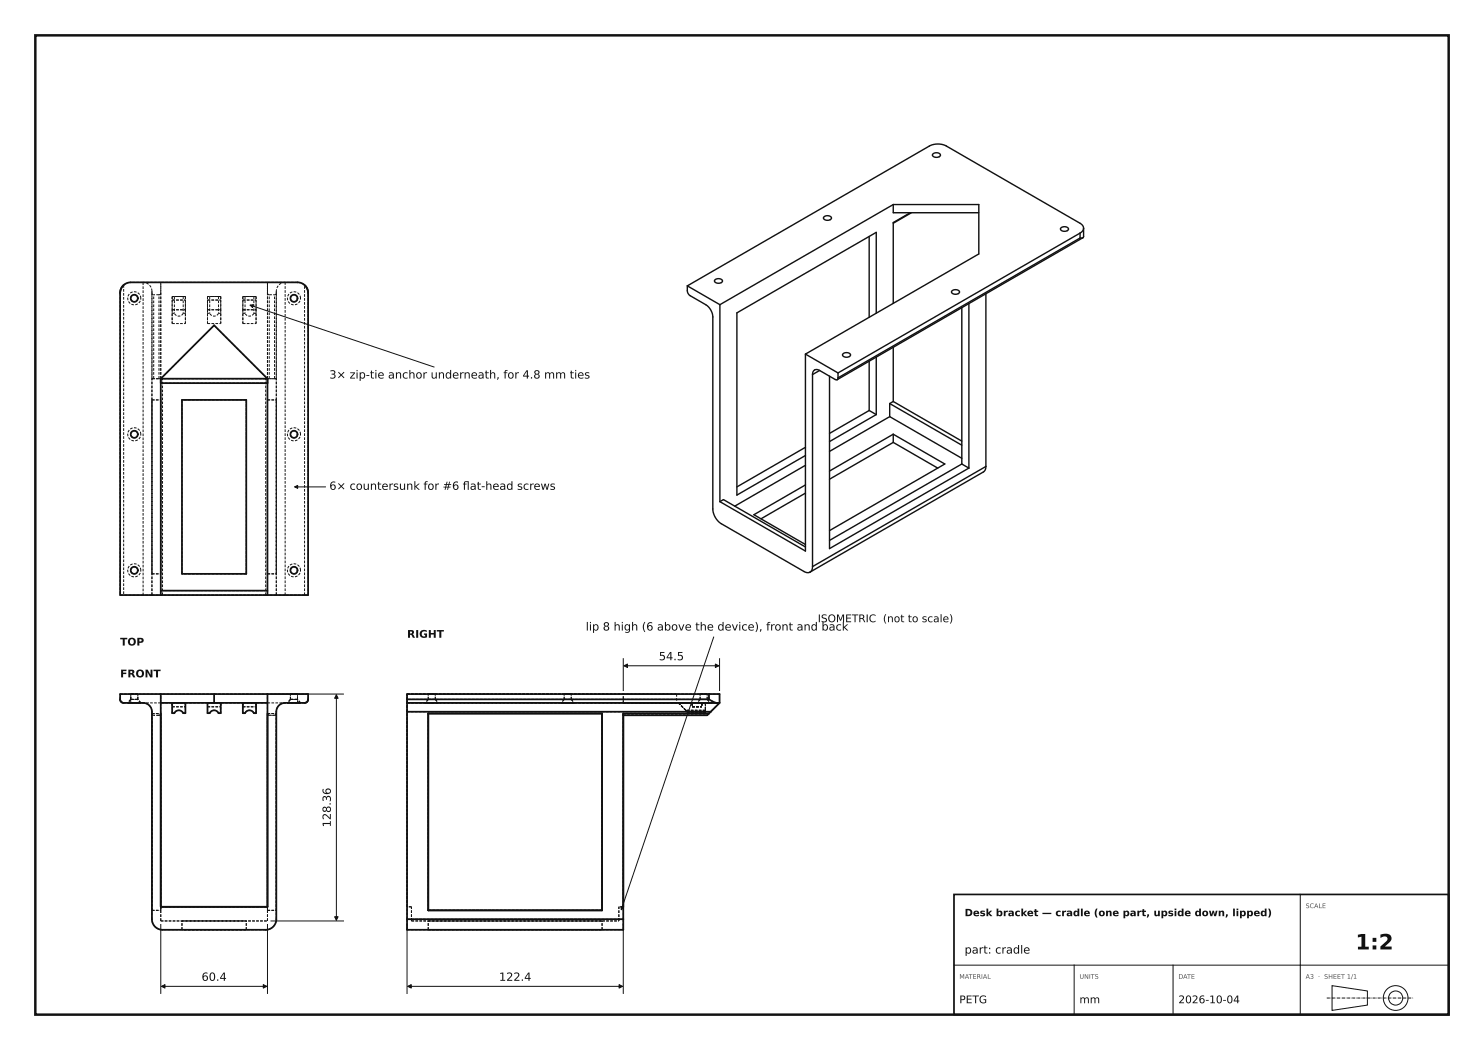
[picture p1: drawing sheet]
<svg xmlns="http://www.w3.org/2000/svg" width="420mm" height="297mm" viewBox="0 0 420 297" stroke-linecap="round" stroke-linejoin="round" font-family="sans-serif">
<path d="M10 10h400v277h-400z" fill="none" stroke="#111" stroke-width=".7" stroke-linecap="butt"/>
<path d="M270 253h140v34h-140z" fill="none" stroke="#111" stroke-width=".49"/>
<g fill="none" stroke="#111" stroke-width=".28">
<path d="M70.8 86.3l52.1 17.5M83.4 137.7h8.7M76.7 196.3h20.5M95.2 196.5v63.8M176.4 186.3v9M176.6 188.3h26.8M202 180.2l-26.2 77.1M203.6 186.3v9M368 253v34M45.5 261.5v19.5M45.7 279h29.8M75.7 261.5v19.5"/>
<path d="M76.7 260.5h20.5M115.2 261.5v19.5M115.4 279h60.8M176.4 261.5v19.5M270 273h140M304 273v14M332 273v14M377 278.8l10 1.5v4l-10 1.5z"/>
<circle cx="395" cy="282.3" r="2"/>
<circle cx="395" cy="282.3" r="3.5"/>
</g>
<g fill="none" stroke="#111" stroke-width=".5">
<path d="M34 82.9l.2-1.2 .7-1 1-.6 1.1-.2h47.3l1.2 .3 .9 .6 .6 .9 .2 1.2M34 82.9v85.4h53.2v-85.4M35 80.6l-.7 1-.3 1.3M86.2 80.6l.7 1 .3 1.3M45.5 107.1v61.2M45.5 107.1l15.1-15.1 15.1 15.1M45.5 108.4h30.2M45.5 107.1h30.2M51.5 113.1h18.2v49.2h-18.2zM75.7 107.1v61.2M45.5 167.1h30.2M34 196.3h53.2v1.8l-.6 .6-5.9 .1a2.5 2.5 0 0 0-2.5 2.5v58.8l-.3 1.2-.7 .9-1 .6-1 .2h-29.3l-1.5-.5-1.1-1.1-.3-1.4v-58.7a2.5 2.5 0 0 0-2.5-2.5l-5.9-.1-.6-.6z"/>
<path d="M45.5 196.3v60.2h30.2v-60.2M45.5 198.8h30.2M48.7 198.8v2.9h.7a1.38 1.38 0 0 1 1.2-.8 1.38 1.38 0 0 1 1.2 .8h.7v-2.9M58.7 198.8v2.9h.7a1.38 1.38 0 0 1 1.2-.8 1.38 1.38 0 0 1 1.2 .8h.7v-2.9M60.6 196.3v2.5M68.7 198.8v2.9h.7a1.38 1.38 0 0 1 1.2-.8 1.38 1.38 0 0 1 1.2 .8h.7v-2.9M115.2 197.8v1M115.2 198.8v2.5M115.2 198.8h87.7M115.2 197.8h85.5M200.7 196.3h2.9v2.5M200.7 197.8l2.2 1"/>
<path d="M200.7 196.3h-85.5v1.5M200.7 196.3v1.5M202.9 198.8h.7M203.6 198.8l-2.5 2.5M115.2 201.3v58.7M115.2 201.3h85.9M121.2 201.8h49.2v55.7h-49.2zM200.7 201.8l-.6 .5h-23.7M200.7 201.8h-24.3v58.2M201.1 201.3l-.4 .5M115.2 260v3h61.2v-3M115.2 260h61.2"/>
<circle cx="38" cy="84.4" r="1"/>
<circle cx="83.2" cy="84.4" r="1"/>
<circle cx="38" cy="122.8" r="1"/>
<circle cx="83.2" cy="122.8" r="1"/>
<circle cx="38" cy="161.3" r="1"/>
<circle cx="83.2" cy="161.3" r="1"/>
</g>
<g fill="none" stroke="#111" stroke-width=".28" stroke-dasharray=".7 .4" stroke-linecap="butt">
<path d="M40.5 79.9v88.4M40.5 79.9h-3.5M45.5 79.9h-5M45.5 79.9v3M75.7 79.9h5M75.7 79.9h-30.2M75.7 79.9v3M80.7 79.9a2.5 2.5 0 0 0-2.5 2.5M84.2 79.9h-3.5M84.2 79.9l1.1 .2 .9 .5M34 82.9v85.4M35 80.6v87.7"/>
<path d="M35 80.6l.9-.5 1.1-.2M39 84.4a1 1 0 0 0-1.5-.9 1 1 0 0 0-.1 1.7 1 1 0 0 0 1.6-.7v-.1M39.9 84.4a1.85 1.85 0 0 0-2.8-1.7 1.85 1.85 0 0 0-.1 3.2 1.85 1.85 0 0 0 2.8-1.4l.1-.1M43 82.9v-.5M43 82.4a2.5 2.5 0 0 0-2.5-2.5M43 82.9l.2 .4 .3 .1M45 83.4h-1.5M45 83.4l.3-.1 .2-.4M48.7 84.9h3.8M48.7 83.9v1M48.7 87.6v3.9M48.7 87.6h3.8"/>
<path d="M48.7 91.5h3.8M48.7 83.9h.7M48.7 83.9v4.7M48.7 87.6v-2.7M48.7 88.6v2.9M48.7 88.6h.7M49.4 83.9v4.7M51.8 83.9h-2.4M51.8 83.9h.7M51.8 88.6h.7M51.8 88.6a1.38 1.38 0 0 1-1.2 .8 1.38 1.38 0 0 1-1.2-.8M51.8 83.9v4.7"/>
<path d="M52.5 83.9h-3.8M52.5 83.9v1M52.5 87.6v3.9M52.5 83.9v4.7M52.5 87.6v-2.7M52.5 88.6v2.9M58.7 84.9h3.8M58.7 83.9v1M58.7 87.6v3.9M58.7 87.6h3.8M58.7 91.5h3.8M58.7 83.9h.7"/>
<path d="M58.7 83.9v4.7M58.7 87.6v-2.7M58.7 88.6v2.9M58.7 88.6h.7M59.4 83.9v4.7M60.6 92l15.1 15.1M61.8 83.9h-2.4M61.8 83.9h.7M61.8 88.6h.7M61.8 88.6a1.38 1.38 0 0 1-1.2 .8 1.38 1.38 0 0 1-1.2-.8M61.8 83.9v4.7M62.5 83.9h-3.8"/>
<path d="M62.5 83.9v1M62.5 87.6v3.9M62.5 83.9v4.7M62.5 87.6v-2.7M62.5 88.6v2.9M68.7 84.9h3.8M68.7 83.9v1M68.7 87.6v3.9M68.7 87.6h3.8M68.7 91.5h3.8M68.7 83.9h.7M68.7 83.9v4.7"/>
<path d="M68.7 87.6v-2.7M68.7 88.6v2.9M68.7 88.6h.7M69.4 83.9v4.7M71.8 83.9h-2.4M71.8 83.9h.7M71.8 88.6h.7M71.8 88.6a1.38 1.38 0 0 1-1.2 .8 1.38 1.38 0 0 1-1.2-.8M71.8 83.9v4.7M72.5 83.9h-3.8M72.5 83.9v1M72.5 87.6v3.9"/>
<path d="M72.5 83.9v4.7M72.5 87.6v-2.7M72.5 88.6v2.9M75.7 82.9l.2 .4 .3 .1M76.2 83.4h1.5M77.7 83.4l.3-.1 .2-.4M78.2 82.9v-.5M84.2 84.4a1 1 0 0 0-1.5-.9 1 1 0 0 0-.1 1.7 1 1 0 0 0 1.6-.7v-.1M85 84.4a1.85 1.85 0 0 0-2.7-1.7 1.85 1.85 0 0 0-.1 3.2 1.85 1.85 0 0 0 2.8-1.4v-.1M43 107.1v-24.2M43 113.1v49.2M43 113.1h2.5"/>
<path d="M43.5 107.1h-.5M43.5 107.1v-23.7M45 107.1h.5M45 107.1h-1.5M45 107.1v-23.7M45.5 107.1v-24.2M45.5 107.1v-27.2M45.5 113.1v49.2M45.5 107.1l15.1-15.1M45.5 108.4h30.2M46 107.1h-3M69.7 113.1h-18.2"/>
<path d="M75.2 107.1h3M75.2 107.1h-29.2M75.7 107.1v-24.2M75.7 107.1v-27.2M75.7 113.1v49.2M75.7 113.1h2.5M76.2 107.1h-.5M76.2 107.1v-23.7M77.7 107.1h-1.5M77.7 107.1v-23.7M78.2 107.1v-24.2M78.2 107.1h-.5"/>
<path d="M39 122.8a1 1 0 0 0-1.5-.8 1 1 0 0 0-.1 1.7 1 1 0 0 0 1.6-.7v-.2M39.9 122.8a1.85 1.85 0 0 0-2.8-1.6 1.85 1.85 0 0 0-.1 3.2 1.85 1.85 0 0 0 2.8-1.4l.1-.2M84.2 122.8a1 1 0 0 0-1.5-.8 1 1 0 0 0-.1 1.7 1 1 0 0 0 1.6-.7v-.2M85 122.8a1.85 1.85 0 0 0-2.7-1.6 1.85 1.85 0 0 0-.1 3.2 1.85 1.85 0 0 0 2.8-1.4v-.2M34 168.3h1M39 161.3a1 1 0 0 0-1.5-.9 1 1 0 0 0-.1 1.7 1 1 0 0 0 1.6-.7v-.1M39.9 161.3a1.85 1.85 0 0 0-2.8-1.6 1.85 1.85 0 0 0-.1 3.2 1.85 1.85 0 0 0 2.8-1.5l.1-.1M40.5 168.3h-5.5M43 168.3h-2.5M43 168.3v-61.2M43 168.3v-85.9M43 162.3h2.5"/>
<path d="M45.5 167.1v-58.7M45.5 167.1v1.2M45.5 167.1h30.2M46 168.3h-3M46 168.3v-61.2M51.5 162.3v-49.2M69.7 162.3h-18.2M69.7 162.3v-49.2M75.2 168.3h3M75.2 168.3h-29.2M75.2 168.3v-61.2M75.7 167.1v-58.7"/>
<path d="M75.7 167.1v1.2M75.7 162.3h2.5M78.2 168.3v-85.9M78.2 168.3v-61.2M78.2 162.3v-49.2M80.7 168.3h-2.5M80.7 168.3v-88.4M84.2 161.3a1 1 0 0 0-1.5-.9 1 1 0 0 0-.1 1.7 1 1 0 0 0 1.6-.7v-.1M85 161.3a1.85 1.85 0 0 0-2.7-1.6 1.85 1.85 0 0 0-.1 3.2 1.85 1.85 0 0 0 2.8-1.5v-.1M86.2 168.3h1M86.2 168.3h-5.5M86.2 168.3v-87.7"/>
<path d="M87.2 168.3v-85.4M34 197.8v-1.5M34 196.3h3M35 198.8h2M36.2 198.8h3.7M37 198.8v-2.5M37 196.3h47.2M37 196.3h2M37 197.8h2M37 197.8v-1.5M37 197.8l-.8 1M39 196.3h-2"/>
<path d="M39 197.8h-2M39 197.8v-1.5M39.9 198.8h-3.7M39.9 198.8l-.9-1M40.5 198.8h-3.5M45.5 198.8h-5M45.5 198.8v3M45.5 198.8v-2.5M48.7 198.8h3.8M48.7 198.8v2.9M48.7 199.9h3.8M48.7 198.8v1.1"/>
<path d="M52.5 198.8h-3.8M52.5 198.8v2.9M52.5 198.8v1.1M58.7 198.8h3.8M58.7 198.8v2.9M58.7 199.9h3.8M58.7 198.8v1.1M62.5 198.8h-3.8M62.5 198.8v2.9M62.5 198.8v1.1M68.7 198.8h3.8M68.7 198.8v2.9"/>
<path d="M68.7 199.9h3.8M68.7 198.8v1.1M72.5 198.8h-3.8M72.5 198.8v2.9M72.5 198.8v1.1M75.7 198.8h5M75.7 198.8h-30.2M75.7 198.8v-2.5M75.7 198.8v3M80.7 198.8a2.5 2.5 0 0 0-2.5 2.5M81.3 198.8h3.7M82.2 196.3h2"/>
<path d="M82.2 197.8h2M82.2 197.8v-1.5M82.2 197.8l-.9 1M84.2 196.3h3M84.2 196.3h-2M84.2 198.8v-2.5M84.2 198.8h-3.5M84.2 198.8h2M84.2 197.8h-2M84.2 197.8v-1.5M85 198.8h-3.7M85 198.8l-.8-1"/>
<path d="M87.2 197.8v-1.5M115.2 196.3h85.5M115.2 197.8v-1.5M115.2 197.8v1M115.2 196.3h61.2M115.2 198.8h88.4M120.3 198.8h1.9M121.2 196.3h1M121.2 197.8h1M121.2 197.8v-1.5M121.2 197.8l-.9 1M122.2 196.3h1"/>
<path d="M122.2 198.8h1.8M122.2 197.8h1M123.2 196.3h-2M123.2 197.8h-2M123.2 197.8v-1.5M123.2 197.8l.8 1M124 198.8h-3.7M158.8 198.8h1.9M159.7 196.3h1M159.7 197.8h1M159.7 197.8v-1.5M159.7 197.8l-.9 1"/>
<path d="M160.7 196.3h1M160.7 198.8h1.8M160.7 197.8h1M161.7 196.3h-2M161.7 197.8h-2M161.7 197.8v-1.5M161.7 197.8l.8 1M162.5 198.8h-3.7M176.4 196.3h15.1M176.4 198.8h27.2M176.4 198.8v-2.5M176.4 198.8h15.1"/>
<path d="M191.5 196.3h-15.1M191.5 196.3v2.5M191.5 198.8h-15.1M195.9 198.8h-3.9M195.9 199.9h2.7M195.9 198.8v1.1M197.3 198.8h1.9M198.2 196.3h1M198.2 197.8h1M198.2 197.8v-1.5M198.2 197.8l-.9 1M198.6 198.8v1.1"/>
<path d="M199.2 196.3h.9M199.2 198.8h1.8M199.2 197.8h.9M199.7 198.8h-1.1M199.7 198.8v2.9M200.1 196.3h-1.9M200.1 197.8h-1.9M200.1 197.8v-1.5M200.1 197.8l.9 1M200.7 197.8h-85.5M200.7 197.8v-1.5M200.7 196.3h2.9"/>
<path d="M201 198.8h-3.7M202.9 198.8l-2.2-1M202.9 198.8h-87.7M202.9 198.8h.7M203.6 198.8v-2.5M203.6 198.8h-88.4M203.6 198.8l-2.9 3M43 201.8v-.5M43 201.3a2.5 2.5 0 0 0-2.5-2.5M43 201.8l.1 .3 .4 .2M43 201.8h2.5M43.5 202.3l-.4-.2-.1-.3"/>
<path d="M45 202.3h-1.5M45 202.3l.4-.2 .1-.3M48.7 201.7h.7M51.8 201.7a1.38 1.38 0 0 0-1.2-.8 1.38 1.38 0 0 0-1.2 .8M51.8 201.7h.7M58.7 201.7h.7M61.8 201.7a1.38 1.38 0 0 0-1.2-.8 1.38 1.38 0 0 0-1.2 .8M61.8 201.7h.7M68.7 201.7h.7M71.8 201.7a1.38 1.38 0 0 0-1.2-.8 1.38 1.38 0 0 0-1.2 .8M71.8 201.7h.7M75.7 201.8l.1 .3 .4 .2"/>
<path d="M75.7 201.8h2.5M76.2 202.3h1.5M76.2 202.3l-.4-.2-.1-.3M77.7 202.3l.4-.2 .1-.3M77.7 202.3h-1.5M78.2 201.8v-.5M78.2 201.8v58.2M78.2 201.8v55.7M78.2 201.8l-.1 .3-.4 .2M115.2 201.3v-2.5M115.2 201.3h85.9M170.4 201.8h-49.2"/>
<path d="M176.4 202.3v-.5M176.4 201.8h24.3M176.4 201.8v.5M176.4 202.3h23.7M194.1 200.9l.8 .8M194.9 201.7l-2.9-2.9M194.9 201.7l-.8-.8M199.7 201.7v-.8M199.7 200.9v.8M199.7 201.7h-4.8M199.7 200.9h-5.6M200.1 202.3l.6-.5"/>
<path d="M200.7 201.8l.4-.5M200.7 201.8l-.6 .5M201.1 201.3l2.5-2.5M43 257.5v-55.7M43 257.5h2.5M45.5 256.5v-54.7M45.5 257.5v-55.7M45.5 257.5v-1M45.5 256.5h30.2M75.7 256.5v-54.7M75.7 257.5v-55.7M75.7 257.5v-1"/>
<path d="M75.7 257.5h2.5M115.2 256.5v-60.2M116.4 256.5h-1.2M121.2 257.5v-55.7M170.4 257.5h-49.2M170.4 257.5v-55.7M176.4 256.5h-1.2M176.4 256.5v-54.7M43 260v-58.2M45.5 260.5v-4M45.5 260.5h30.2M46 263l-1.1-.2-1-.7-.7-1-.2-1.1"/>
<path d="M51.5 260.5h18.2M51.5 263v-2.5M69.7 263h-18.2M69.7 263v-2.5M75.2 263l1.1-.2 1-.7 .7-1 .2-1.1M75.2 263h-29.2M75.7 260.5v-4M115.2 263v-3M115.2 260v-58.7M115.2 263h61.2M115.2 260h61.2M116.4 260.5v-4"/>
<path d="M116.4 260.5h58.8M121.2 263h49.2M121.2 263v-2.5M170.4 260.5h-49.2M170.4 263v-2.5M175.2 260.5v-4M176.4 263v-3M176.4 260v-58.2"/>
</g>
<g fill="none" stroke="#111" stroke-width=".4">
<path d="M252.8 57.9l-49.1 28.3M252.8 57.9h24.2v13.9l-49 28.4M252.8 57.9v2.3h24.2M264 43.6a1.33 1.33 0 0 1 2.2 .3 1.35 1.35 0 0 1-2.3 0zM202.3 79.2a1.33 1.33 0 0 1 2.2 .4 1.35 1.35 0 0 1-2.3-.1zM233.2 61.4a1.33 1.33 0 0 1 2.1 .3 1.35 1.35 0 0 1-2.2 0zM246 66.9v22.8M257.6 60.2l-4.8 2.7v22.9M257.9 60.2l-5.1 2.9M300.2 64.5a1.33 1.33 0 0 1 2.2 .4 1.35 1.35 0 0 1-2.3-.1zM305.7 65.9l-68.5 39.6M305.7 65.9v1.4"/>
<path d="M305.7 67.3l-68.5 39.6M306.5 67.2l-.8 .1M306.5 67.2l-69.6 40.2M306.7 64.5l-.3-.7-.7-.6-37.9-21.9-1.5-.5h-1.7l-1.6 .5-68.5 39.6M306.7 64.5l-.3 .8-.7 .6M306.7 64.5v2.4l-.2 .3M194.5 80.9v1.5l.5 .9 5.2 3.2 1 1.3 .5 1.6v54.6l.4 1.7 .9 1.5 1.1 .9 23.5 13.6 .9 .3 .8-.2M194.5 80.9l9.2 5.3M203.7 86.2v55.7M248 88.6v-22.9l-39.4 22.8v51.5l19.4-11.2M252.8 98.2v15.4M269.4 82.3a1.33 1.33 0 0 1 2.1 .4 1.35 1.35 0 0 1-2.2-.1z"/>
<path d="M272.2 87v44.2M274.2 85.9v46.5M279 83.1v48.8M228 100.2l9.2 5.3M228 100.2v55.7l-24.3-14M230 105.9v54.4M232 104.8l4.4 2.6h.5M232 104.8a1.22 1.22 0 0 0-1.5-.1 1.22 1.22 0 0 0-.5 1.2M232 104.8l-2 1.1M234.8 106.4v48.8l39.4-22.8M237.2 106.9l-.3 .5M237.2 105.5v1.4"/>
<path d="M238.6 100.1a1.33 1.33 0 0 1 2.1 .4 1.35 1.35 0 0 1-2.3-.1zM246 116.1l-11.2 6.5M246 102.2v13.9M246 116.1l2 1.2M248 117.3l-13.2 7.6M248 101v16.3M251.8 117.8l-17 9.9M251.8 114.1v3.7M251.8 117.8l20.4 11.8M251.8 114.1l20.4 11.8M252.8 113.6l-1 .5M252.8 113.6l19.4 11.2"/>
<path d="M228 131.6l-20 11.6M228 139.5l-12.6 7.3M228 126.5l-19.4 11.2M228 137.2l-14.6 8.4 14.6 8.4M252.8 122.8v2.3M252.8 125.1l12.6 7.3M252.8 125.1l-18 10.5M252.8 122.8l14.6 8.4-32.6 18.9M252.8 122.8l-18 10.4M272.2 131.2l-37.4 21.7M272.2 131.2l2 1.2M279 131.9l-.2 1-.5 .6-49 28.3"/>
<path d="M279 131.9l-49 28.4M203.7 141.9l1-.6 23.3 13.4M230 160.3l-.2 .9-.5 .6"/>
</g>
<path d="M375.5 282.3h24.5" fill="none" stroke="#111" stroke-width=".28" stroke-dasharray=".9 .2 .1 .2" stroke-linecap="butt"/>
<g fill="#111" stroke="#111" stroke-width=".28">
<path d="M74.5 278.5l1 .5-1 .5z"/>
<path d="M45.7 279l1-.5v1z"/>
<path d="M95.2 196.5l.5 1h-1z"/>
<path d="M94.7 259.3h1l-.5 1z"/>
<path d="M175.2 278.5l1 .5-1 .5z"/>
<path d="M115.4 279l1-.5v1z"/>
<path d="M202.5 187.8l.9 .5-.9 .5z"/>
<path d="M176.6 188.3l1-.5v1z"/>
<path d="M175.7 256.4l.8 .2-.7 .7z"/>
<path d="M83.4 137.7l.8-.4v.8z"/>
<path d="M70.8 86.3l.9-.1-.2 .8z"/>
</g>
<text font-size="6" fill="#111" x="383.6" y="268.6">1:2</text>
<g font-size="3.2" fill="#111">
<text x="93.2" y="107.1">3× zip-tie anchor underneath, for 4.8 mm ties</text>
<text x="93.2" y="138.6">6× countersunk for #6 fat-head screws</text>
<text x="131" y="138.6">l</text>
<text x="165.8" y="178.4">lip 8 high (6 above the device), front and back</text>
<text x="186.5" y="186.8">54.5</text>
<text x="93.6" y="234" transform="rotate(-90 93.6 234)">128.36</text>
<text x="273" y="269.7">part: cradle</text>
<text x="57" y="277.4">60.4</text>
<text x="141.2" y="277.4">122.4</text>
</g>
<g font-size="3" fill="#111">
<text x="231.4" y="176">ISOMETRIC (not to scale)</text>
<text x="34" y="182.6">TOP</text>
<text x="115.2" y="180.4">RIGHT</text>
<text x="34" y="191.6">FRONT</text>
<text x="271.5" y="283.8">PETG</text>
<text x="305.5" y="283.8">mm</text>
<text x="333.5" y="283.8">2026-10-04</text>
</g>
<text font-size="2.8" fill="#111" x="273" y="259.2">Desk bracket — cradle (one part, upside down, lipped)</text>
<g font-size="1.8" fill="#555">
<text x="369.5" y="256.9">SCALE</text>
<text x="271.5" y="276.9">MATERIAL</text>
<text x="305.5" y="276.9">UNITS</text>
<text x="333.5" y="276.9">DATE</text>
<text x="369.5" y="276.9">A3 · SHEET 1/1</text>
</g>
</svg>
